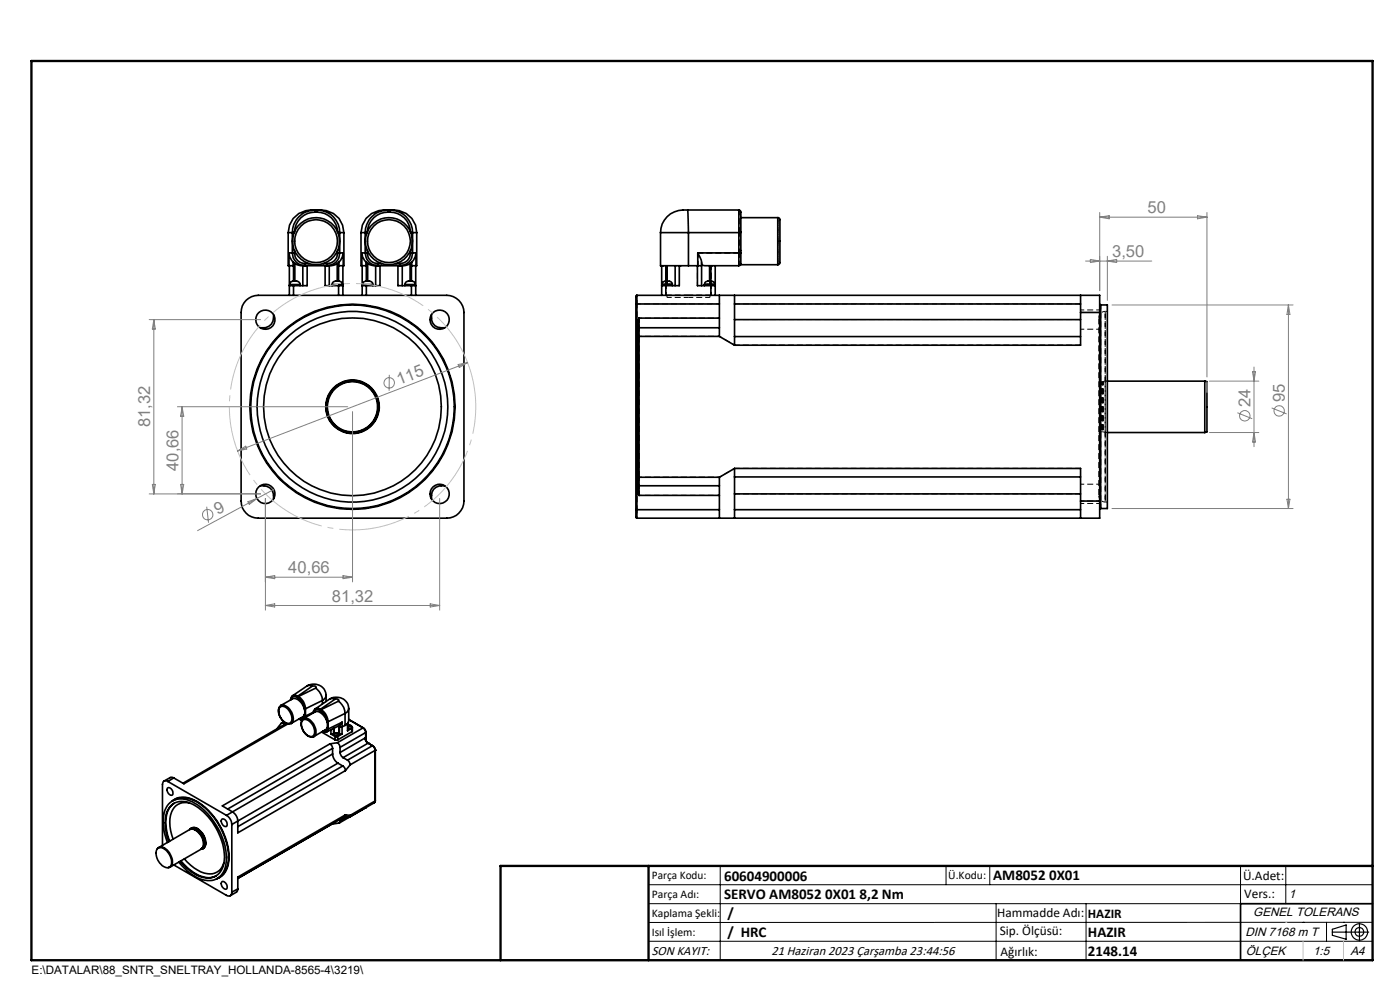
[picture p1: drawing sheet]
<svg xmlns="http://www.w3.org/2000/svg" width="297mm" height="210mm" viewBox="0 0 297 210" stroke-linecap="round" stroke-linejoin="round" font-family="sans-serif">
<g fill="none" stroke="#000" stroke-width=".35">
<path d="M61.1 49.3a4.8 4.8 0 0 1 4.8-4.8 6.4 6.4 0 0 1 6 1.8l.8 1.5 .3 1.5M61.1 49.3v7.1h.2M61.1 49.3h.9M61.3 53.6l.2 .9 .7 1.1M61.3 56.4h.9M61.3 53.6h.7M61.3 53.6v2.8M61.4 56.4v6.2M62 53.6a2.5 2.5 0 0 0 2.7 2.7v-.4M62 53.6h.5M62 49.3h.5M62 49.3v4.3"/>
<path d="M62.2 55.6l.3 .3M62.2 56.4l.1 3.2M62.2 55.6v.8M62.5 53.6a2.29 2.29 0 0 0 2.2 2.3M62.5 53.2v.4M62.5 55.9l1 .4 .7 .1M62.5 55.9v3.7M64.2 56.4h5.6M64.2 56.4v4.2M64.7 55.9h.8M65.2 56.4v4.2h-2.9M66.8 45v-.4a4.7 4.7 0 0 0-4.8 4.7"/>
<path d="M66.8 45a4.3 4.3 0 0 0-4.3 4.1M66.8 45h.5M67.3 45v-.4a4.7 4.7 0 0 1 4.8 4.7M67.3 45a4.3 4.3 0 0 1 4.3 4.1M68.5 55.9h.9M69 56.4v4.2h2.8M69.8 56.4v4.2M71.5 55.9l-.8 .4-.9 .1M71.5 55.9v3.7M71.6 53.6a2.23 2.23 0 0 1-2.2 2.3M71.6 49.3h.5M71.6 53.6h.5"/>
<path d="M71.6 53.2v.4M71.9 55.6l-.4 .3M71.9 56.4h.9M71.9 56.4l-.1 3.2M71.9 55.6v.8M72.1 53.6a2.5 2.5 0 0 1-2.7 2.7v-.4M72.1 49.3v4.3M72.1 49.3h.9M72.1 53.6h.7M72.7 56.4v6.2M72.8 53.6l-.2 .9-.7 1.1M72.8 53.6v2.8"/>
<path d="M73 49.3v7.1h-.2M76.6 49.3a4.8 4.8 0 0 1 4.8-4.8 6.4 6.4 0 0 1 6 1.8l.8 1.5 .2 1.5M76.6 49.3v7.1h.2M76.6 49.3h.9M76.8 53.6l.1 .9 .7 1.1M76.8 56.4h.8M76.8 53.6h.7M76.8 53.6v2.8M76.8 56.4v6.2M77.5 53.6a2.5 2.5 0 0 0 2.7 2.7v-.4M77.5 53.6h.4M77.5 49.3h.4"/>
<path d="M77.5 49.3v4.3M77.6 55.6l.4 .3M77.6 56.4l.1 3.2M77.6 55.6v.8M77.9 53.6a2.29 2.29 0 0 0 2.3 2.3M77.9 53.2v.4M78 55.9l1 .4 .7 .1M78 55.9v3.7M79.7 56.4h5.6M79.7 56.4v4.2M80.2 55.9h.8M80.6 56.4v4.2h-2.9"/>
<path d="M82.3 45a4.3 4.3 0 0 0-4.4 4.1M82.3 45v-.4a4.7 4.7 0 0 0-4.8 4.7M82.3 45h.5M82.8 45a4.3 4.3 0 0 1 4.3 4.1M82.8 45v-.4a4.7 4.7 0 0 1 4.7 4.7M84 55.9h.8M84.4 56.4v4.2h2.9M85.3 56.4v4.2M87 55.9l-.9 .4-.8 .1M87 55.9v3.7M87.1 53.6a2.29 2.29 0 0 1-2.3 2.3M87.1 49.3h.4"/>
<path d="M87.1 53.6h.4M87.1 53.2v.4M87.3 55.6l-.3 .3M87.3 56.4h1M87.3 56.4v3.2M87.3 55.6v.8M87.5 53.6a2.5 2.5 0 0 1-2.7 2.7v-.4M87.5 49.3h.9M87.5 53.6h.8M87.5 49.3v4.3M88.2 56.4v6.2M88.3 53.6l-.2 .9-.8 1.1"/>
<path d="M88.3 53.6v2.8M88.4 49.3v7.1h-.1M140.1 49.3v7.1h.3M140.1 49.3h6M140.4 56.4h3.7M140.4 56.4v6.2M141.3 56.4v3.2M141.5 59.6h-.4a.68 .68 0 0 0-.7 .8M141.5 59.6h.4a.68 .68 0 0 1 .7 .8M141.5 56.4v3.2M143.2 56.4v4.2M144.1 56.4h2"/>
<path d="M144.1 56.4v4.2h-2.8M145.9 44.5a5 5 0 0 0-5.8 4.8M145.9 44.5l.2 4.8M145.9 44.5h10.8M146.1 56.4h1.9M146.1 49.3h10.6M146.1 49.3v7.1M148 56.4v4.2h2.8M148 53.6l.8 1.6v.4v5M148 56.4h.8M148 53.6h8.7M148 53.6v2.8"/>
<path d="M148.8 55.9a.83 .83 0 0 0 1.1 .5h.6M150.5 59.6h-.1a.75 .75 0 0 0-1 .8M150.5 59.6h.4a.68 .68 0 0 1 .7 .8M150.5 56.4h6.2M150.5 56.4v3.2M150.8 56.4v3.2M151.7 56.4v6.2M156.7 44.5v4.8M156.7 44.5l.4 .2 .1 .3v8.6M156.7 53.6v2.8M156.7 53.6h.5M156.7 49.3h.5"/>
<path d="M156.7 49.3v4.3M157.2 53.6v2.3a.38 .38 0 0 1-.5 .5M157.2 46.2h7.8M157.2 56.2h7.8M165 46.2l.3 .1 .2 .2v9.3l-.5 .4M165 46.2v10M52.2 63.7a3.7 3.7 0 0 1 2.6-1.1h40a3.7 3.7 0 0 1 3.6 3.7v40a3.7 3.7 0 0 1-3.6 3.6h-40a3.6 3.6 0 0 1-3.6-3.6v-40a3.4 3.4 0 0 1 1-2.6zM58 66.8a2.29 2.29 0 0 1-2.7 2.7M61.4 60.6h.9M61.5 60.4a1.25 1.25 0 0 1 1.7-.7l.4 .4v.3M61.5 60.4h2.1M61.5 60.4v.2"/>
<path d="M62.3 60.6v2M63.6 60.4v.2M70.4 60.4a1.25 1.25 0 0 1 1.8-.7l.3 .3 .1 .4M70.4 60.4h2.2M70.4 60.4v.2M71.8 60.6h.9M71.8 60.6v2M72.6 60.4v.2M76.8 60.6h.9M76.9 60.4a1.25 1.25 0 0 1 1.8-.7l.3 .3 .1 .4M76.9 60.4h2.2M76.9 60.4v.2"/>
<path d="M77.7 60.6v2M79.1 60.4v.2M85.9 60.4a1.22 1.22 0 0 1 1.7-.7l.3 .2 .2 .5M85.9 60.4h2.2M85.9 60.4v.2M87.3 60.6h.9M87.3 60.6v2M88.1 60.4v.2M91.5 66.8a2.25 2.25 0 0 0 2.8 2.7M134.9 64.5h.2M134.9 64.5v43.6M135.1 62.6h98.2v3.7"/>
<path d="M135.1 62.6v1.9M135.1 62.6l-.2 .2v1.7M135.1 64.5v43.6M135.1 64.5h17.5M135.4 71.4h.2M135.4 69.8v1.6M135.4 68.9v.9M135.4 71.4v29.8M135.6 69.5v1.9M135.6 69.5l-.2 .3M135.6 67.5v2M135.6 67.5l-.2 1.4"/>
<path d="M135.6 67.5l-.5 1.4h.3M135.6 69.5h17M135.6 71.4v29.8M135.6 71.4h17M135.6 67.5h17M140.4 60.6h.9M140.4 60.4h2.2M140.4 60.4v.2M141.3 60.6v2M142.6 60.4v.2M149.4 60.4h2.2M149.4 60.4v.2"/>
<path d="M150.8 60.6h.9M150.8 60.6v2M151.6 60.4v.2M152.6 69.5v1.9M152.6 67.5v2M152.6 62.6v1.9M152.6 71.4l3.2 1.8M152.6 64.5v3M155.8 71.4v1.8M155.8 62.6v1.9M155.8 67.8v3.6M155.8 71.4h73.4"/>
<path d="M155.8 64.5v3.3M155.8 67.8h73.4M155.8 64.5h73.4M229.2 62.6v3.7M229.2 66.3v6.9h-73.4M229.2 66.3h4.1M233.3 64.5l.2 .2M233.3 66.3v40M233.5 64.7h1.4v43.2h-1.4M233.5 64.7v43.2M155.8 99.4v1.8M155.8 99.4h73.4v6.9"/>
<path d="M155.8 99.4l-3.2 1.8M234.9 91.7h20.7M234.9 80.8h20.7M255.6 80.8v10.9M255.6 80.8l.4 .2v10.6l-.4 .1M55.2 103a2.3 2.3 0 0 1 2.8 2.8M94.3 103a2.28 2.28 0 0 0-2.8 2.8M134.9 108.1h.2M134.9 108.1v1.7l.2 .1M135.1 108.1v1.8M135.1 108.1h17.5M135.4 102.8l.2 .2"/>
<path d="M135.4 101.2v1.6M135.4 101.2h.2M135.4 103.7l.2 1.4M135.4 102.8v.9M135.4 103.7h-.3l.5 1.4M135.6 101.2v1.8M135.6 103v2.1M135.6 103h17M135.6 101.2h17M135.6 105.1h17M152.6 101.2v1.8M152.6 108.1v1.8"/>
<path d="M152.6 103v2.1M152.6 105.1v3M155.8 108.1v1.8M155.8 101.2v3.6M155.8 101.2h73.4M155.8 104.8v3.3M155.8 104.8h73.4M155.8 108.1h73.4M229.2 106.3v3.6M229.2 106.3h4.1M233.3 106.3v3.6h-98.2M233.5 107.9l-.2 .1"/>
<path d="M59.3 150.1a1.36 1.36 0 0 1 2 .6 2.04 2.04 0 0 1 .2 2.7 2.15 2.15 0 0 1-2.3-1.9l-.1-.9zM59.6 149.6a2.06 2.06 0 0 0 .1 2.9 1.8 1.8 0 0 0 2.1 .9M59.6 149.6l2.4-1.3a2.07 2.07 0 0 1 2.4 1.6l.1 .3M59.6 149.6a2.37 2.37 0 0 1 2.5 2.2l.1 .9-.4 .7M60.1 153.4h-.4l-1 1.2M60.1 153.4l.4 .2M60.2 153.1l-.5 .3M60.4 153.3l-.3 .1M60.7 153.4l-21.9 12.7M61.1 153.6l-22.1 12.7-2.1-1.3M61.8 153.4h.1M62.1 147.6l-.5 .9"/>
<path d="M62.1 147.6l.5-.1 .6 .2M63 147.9a.8 .8 0 0 0-.8-.2 .8 .8 0 0 0-.5 .7M63 147.9l.2 .1M63.2 148a3.2 3.2 0 0 1 1.3 2.2M63.2 147.7l-.2 .2M63.2 147.7h.1M63.3 147.7l.2 .2a3.2 3.2 0 0 1 1.3 2.4M63.3 147.7l-.1 .3M63.4 152.5l.6 .4M63.7 152.3l.2 .1M63.8 152.3h.1M63.8 152.3l.1 .1"/>
<path d="M63.9 152.4l.4 .1M64.2 152.9a1.35 1.35 0 0 1 1.9 .6 2.05 2.05 0 0 1 .3 2.7 2.15 2.15 0 0 1-2.4-1.9l-.1-.7zM64.3 152.5a2.27 2.27 0 0 0 .4 3.1 1.63 1.63 0 0 0 1.9 .6M64.4 152.4l2.4-1.4a2.2 2.2 0 0 1 2.4 1.7l.2 .3M64.4 152.4a2 2 0 0 1 2.3 1.5 1.94 1.94 0 0 1-.1 2.3M64.4 152.4l-.1 .1M64.5 151.7l-.2 .3-2.5 1.4M64.5 150.2l.2 .7-.2 .8M64.5 150.2l.3 .1M64.5 151.9h.3M64.5 151.9v.2l-.3 .3-.4-.1M64.5 151.7v.2"/>
<path d="M64.8 150.3v1.6M64.8 151.9l-.1 .3M65.1 145.5l-3 2.1M65.2 145.5l.2-.1 .9 .1M65.2 145.5a2.61 2.61 0 0 1 4 2M66.3 145.5l.6 .1 .2 .2-.1 .2M66.3 145.5l-3.1 2.2M66.5 151.1l-1.7 .8M66.9 150.4l-.4 .4-.1 .4M66.9 150.4l.5-.2 .6 .3M67 146a3.3 3.3 0 0 1 1.4 2.6M67 146l-3.7 1.7"/>
<path d="M67.8 150.7a.81 .81 0 0 0-1.3 .5M67.8 150.7l.2 .1M68 150.8a3.1 3.1 0 0 1 1.4 2.2M68 150.5l-.2 .2M68 150.5h.1M68.1 150.5a3.2 3.2 0 0 1 1.5 2.6M68.1 150.5l-.1 .3M68.2 155.3l2.9 1.6M68.4 148.6l-3.6 1.7M68.4 148.6v.7M68.6 155.1h.1M68.7 155.1l.7 .1"/>
<path d="M69.2 147.5l-.1 .4-.7 .7M69.2 147.5v1.3M69.4 154.5l-.3 .3-2.5 1.4M69.4 153v1.5M69.4 153l.2 .1M69.4 154.6h.2M69.4 154.6l-.3 .5h-.5M69.4 154.5v.1M69.6 154.6v.4l-.2 .2M69.6 153.1v1.5M70 148.2a2.65 2.65 0 0 1 4 2.1M70 157.8l.4 .4 .2 .5"/>
<path d="M70 157.8l-22.8 13.1 2.1 1.3M70.2 155.7h.6M70.2 155.7l.9 .5M70.2 154.8v.9M70.6 159.9a2.45 2.45 0 0 0 1.1 2M70.6 158.7v1.2M70.6 158.7l-22.3 12.9M70.6 159.9l-21.3 12.3M70.8 154.5v1.2M70.9 155.6l-.1 .1M70.9 154.5v1.1M70.9 155.8a.48 .48 0 0 1 .5-.4 .48 .48 0 0 1 .5 .4"/>
<path d="M70.9 155.8a.48 .48 0 0 0 .5 .4 .48 .48 0 0 0 .5-.4M70.9 155.8a.54 .54 0 0 0 1 0M71 155.6h-.1M71 148.3l.7 .1 .2 .1-.1 .3M71 148.3l-.7-.1-.3 .1-3.1 2.1M71 148.3l-3 2.2M71.1 156.2h.5M71.1 156.9h.5M71.1 156.2v.7M71.6 157.5l.4 .5 .1 .5M71.6 157.5l-1.6 .3M71.6 156.2v.7"/>
<path d="M71.8 148.8a3.1 3.1 0 0 1 1.4 2.5M71.8 155.6h.1M71.8 148.8l-3.7 1.7M71.9 154v1.6M71.9 155.6l.1 .1M72 155.7h.6M72 154.2h.1M72 153.9l-2.6 1.3M72 153.9v1.8M72.1 159.6l.3 .7 .4 .4M72.1 158.5v1.1M72.6 153.2l-.6 .7"/>
<path d="M72.6 153.2v2.5M72.6 153.2l-3 1.4M72.6 155.7l-1 .5M73.2 153.9l-.7 .3h-.5M73.2 151.3l-3.6 1.8M73.2 151.3v2.6M73.7 153.6l-.5 .3M73.7 153.5v1.5M73.7 153.5v.1M73.8 153.3l-.1 .3M73.8 153.3l-.1 .2M73.9 153.9a.46 .46 0 0 1 .4-.1 .46 .46 0 0 1 .3 .4"/>
<path d="M73.9 153.3v1.5l-.2 .2M73.9 153.7l.2 .1M74 150.3v2.6l-.2 .4M74 150.3l-.3 .6-.5 .4M74 152.6l3.1 1.8M74 152.6l3 1.8M74.6 154.2v.3M74.6 154.2a.5 .5 0 0 1-.7 .3M74.6 154.2l-.2 .3-.5-.1M74.6 154.5v.7M74.6 154.5l-.9 .5M74.6 155.2l-3 1.7"/>
<path d="M74.8 154.3l-.2 .9M77 154.4l.4 .4 .2 .6M77 154.4h.1M77 154.4l-5.4 3.1M77.1 154.4l.4 .4 .1 .5M77.4 156.6l.4 .7 .3 .3M77.4 156.6l.2 .3M77.4 156.6a1.29 1.29 0 0 0 .7 1M77.4 156.6l-5.3 3M77.6 155.4l-5.5 3.1M77.6 155.4h.1M77.6 155.3v1.7"/>
<path d="M78.1 157.6h.1M78.1 157.6l-5.3 3.1M78.1 157.6l.9 .6M78.1 157.6l1 .6M79 158.2l.4 .4 .2 .6M79 158.2h.1M79 158.2l-5.3 3M79.1 158.2l.3 .4 .2 .5M79.6 159.2l-5.3 3M79.6 159.1h.1M79.6 159.1v.1M79.6 159.1v10.8"/>
<path d="M33.4 180a1.97 1.97 0 0 1 2.5 1.3 2.12 2.12 0 0 1 0 2.6 2.18 2.18 0 0 1-2.5-1.5 2.16 2.16 0 0 1 0-2.4zM33.7 179.8l6.6-3.8a2.6 2.6 0 0 1 2.7 2.1 1.68 1.68 0 0 1-.3 2M35.5 167.2a.94 .94 0 0 1 1 .4 .94 .94 0 0 1-.1 1.1 1.14 1.14 0 0 1-.9-1.5zM35.5 178.7a9.7 9.7 0 0 1-.3-7.2 3.7 3.7 0 0 1 5-1.6 14.1 14.1 0 0 1 7.5 9.4 7.6 7.6 0 0 1-.7 6.3 4.3 4.3 0 0 1-5.7 .3l-1.6-1.2-1.8-1.8M35.6 165.8a.69 .69 0 0 0-.8-.1 .69 .69 0 0 0-.3 .7v12.9M35.6 165.8l12.4 7.2M35.8 178.5a9 9 0 0 1-.2-6.7 3.5 3.5 0 0 1 4.9-1.3 13.3 13.3 0 0 1 7 12.4 3.6 3.6 0 0 1-5.4 2.9 11.3 11.3 0 0 1-3.9-3.1M36.5 169.9a4.5 4.5 0 0 1 5.3 .1 14.7 14.7 0 0 1 6.7 12.7 3.9 3.9 0 0 1-2.6 3.7M36.6 169.9a4.9 4.9 0 0 1 5.7 .6 14.9 14.9 0 0 1 6.2 11.9 4.4 4.4 0 0 1-2.4 4M36.9 165l-.7-.1-1.4 .8M36.9 165l-1.3 .8M36.9 170.4a4.8 4.8 0 0 0-1.7 4.6l.3 2.1 .5 1.3"/>
<path d="M40.2 170.3a3.3 3.3 0 0 0-4.1 3.3 9.9 9.9 0 0 0 .6 4.4M40.3 176a1.29 1.29 0 0 1 2.1 .2 3.2 3.2 0 0 1 1 3.5l-.7 .4M40.4 175.9a1.44 1.44 0 0 1 2.1 .4 3.1 3.1 0 0 1 .8 3.5l-.5 .3M40.5 175.9a1.92 1.92 0 0 1 2.2 1.2 2.19 2.19 0 0 1 .2 2.8M40.6 175.7a2 2 0 0 1 2.4 1.1 2.52 2.52 0 0 1 .1 3.2M40.6 175.9a1.91 1.91 0 0 1 2.2 1.1 2.21 2.21 0 0 1 .1 2.9M40.6 175.9a2.86 2.86 0 0 1 2.7 2.9l-.3 1.1M42.9 179.9h.1M47.1 173.7a.98 .98 0 0 1 1 .6 .98 .98 0 0 1-.2 1 1.06 1.06 0 0 1-.8-1.6zM48 173a2.42 2.42 0 0 1 1.2 1.9M49.2 174.9v14.4M49.3 172.2a2.42 2.42 0 0 1 1.1 2"/>
<path d="M49.3 172.2l-1.3 .8M50.4 174.2l-1.2 .7M71.7 161.9l1 .6M71.7 161.9l-21.3 12.3M71.9 174.6l-1.6 .2M72.1 174.2v.2l-.2 .2M72.1 173.8v.4M72.7 162.5l.4 .4 .2 .6M72.7 162.5l-22.3 12.9M72.8 160.7l.9 .5M73.3 172.9l-.2 .3-22.7 13.1 20-11.5M73.3 163.5l-22.9 13.2v-2.5"/>
<path d="M73.3 172.9l1 .1M73.3 172.9l-22.9 13.1v2.6M73.6 173.3l-1.5 .9M73.7 161.2l.4 .5 .2 .5M74.3 173l-.2 .3h-1M74.3 162.2l-1 1.3M77.4 171.4h.1M77.4 171.4l-5.4 3.2M79.4 170.3l-5.3 3M79.6 169.9h.1M79.6 169.9l-.2 .4M79.6 169.9l-5.3 3.1"/>
<path d="M33.4 180a1.3 1.3 0 0 1 2.1 .3 3 3 0 0 1 .8 3.4l-.6 .3M36.9 183.5l11.1 6.4a.69 .69 0 0 0 .9 .1 .69 .69 0 0 0 .3-.7M38.4 182.6a8.1 8.1 0 0 0 6.4 3.6l1.1-.4M39.1 182.2a7.4 7.4 0 0 0 6 3.1l.5-.1a2.99 2.99 0 0 0 1.9-2.2M42.7 180.1l-6.6 3.8M47 187.1a.87 .87 0 0 1 1.2 1 .47 .47 0 0 1-.4 .6 .47 .47 0 0 1-.5-.4l-.3-.7zM50.4 188.6l-.1 .6-1.4 .8M50.4 188.6l-1.2 .7M291.2 191.7h-28v12"/>
<circle cx="67" cy="51.2" r="5"/>
<circle cx="67.1" cy="51.1" r="4.5"/>
<circle cx="82.5" cy="51.2" r="5"/>
<circle cx="82.5" cy="51.1" r="4.5"/>
<circle cx="56.3" cy="67.8" r="2.04"/>
<circle cx="93.3" cy="67.8" r="2.04"/>
<circle cx="74.8" cy="86.3" r="18.9"/>
<circle cx="74.8" cy="86.3" r="5.4"/>
<circle cx="74.8" cy="86.3" r="20.2"/>
<circle cx="74.8" cy="86.3" r="5.7"/>
<circle cx="74.8" cy="86.3" r="5.3"/>
<circle cx="74.8" cy="86.3" r="21.8"/>
<circle cx="74.8" cy="86.3" r="5.6"/>
<circle cx="74.8" cy="86.3" r="21.6"/>
<circle cx="56.3" cy="104.8" r="2.04"/>
<circle cx="93.3" cy="104.8" r="2.04"/>
<circle cx="71.4" cy="155.6" r=".14"/>
<circle cx="74.2" cy="153.9" r=".14"/>
</g>
<path d="M135.1 68.8v34.9M141.5 63.1h4.6M146.1 62.6h-4.6M146.1 63.1h4.5M150.6 62.6h-4.5M233.5 86.3v-21.6M233.5 107.9v-21.6" fill="none" stroke="#000" stroke-width=".21" stroke-dasharray="1.3 .6" stroke-dashoffset=".3" stroke-linecap="butt"/>
<g fill="none" stroke="#000" stroke-width=".21" stroke-dasharray="1.3 .6" stroke-linecap="butt">
<path d="M146.1 49.3h10.7M156.8 49.3h-10.7M156.8 49.3h.4M156.8 53.6h.4M157.2 53.6h-.4M157.2 49.3h-.4M134.9 64.5h.2M135.4 68.8h-.3M135.4 71.3h.2M141.5 62.6v.5M150.6 63.1v-.5M234.9 66h-.4"/>
<path d="M233.1 92h.2M233.3 80.6h-.2M233.3 91.9l.3-.3M233.6 81l-.3-.3M233.6 91.6h.3M233.9 91.6h.1M233.9 81h-.3M234 91.6l.5 .1M234 80.9l-.1 .1M234.5 91.7h.4M234.5 80.8l-.5 .1M234.5 80.8v-14.7v40.4v-14.8"/>
<path d="M234.9 80.8h-.4M134.9 108.1h.2M135.1 103.7h.3M135.6 101.2h-.2M135.6 101.2v-29.9M234.5 106.5h.4"/>
</g>
<path d="M148 53.6v2.8M148 56.4v-2.8M156.7 44.5l.1 4.8M156.7 56.4l.1-2.8M156.8 53.6l-.1 2.8M156.8 49.3l-.1-4.8M165 51.1v-5v10v-5" fill="none" stroke="#000" stroke-width=".21" stroke-dasharray="1.3 .6" stroke-dashoffset=".2" stroke-linecap="butt"/>
<g fill="none" stroke="#000" stroke-width=".21" stroke-dasharray="1.3 .6" stroke-dashoffset=".4" stroke-linecap="butt">
<path d="M141.3 56.4v4.2M141.6 56.4v4.2M144.1 56.4v4.2M150.6 56.4v4.2M150.8 56.4v4.2M156.8 53.6v-4.3M156.8 49.3v4.3M165 46.1v10M135.1 64.5v4.3M141.3 60.6v-4.2M141.6 60.3h-1.1h2.1h-1M141.6 60.6v-4.2"/>
<path d="M144.1 60.6v-4.2M148 60.6v-4.2M150.6 60.6v-4.2M150.6 60.3h-1.1h2.1h-1M150.8 60.6v-4.2M135.1 108.1v-4.4"/>
</g>
<path d="M156.8 53.6h-8.8M155.8 73.2h73.4M229.2 64.5h-73.4M229.2 67.8h-73.4M229.2 99.3h-73.4M155.8 108.1h73.4M155.8 104.8h73.4" fill="none" stroke="#000" stroke-width=".21" stroke-dasharray="1.3 .6" stroke-dashoffset=".1" stroke-linecap="butt"/>
<path d="M135.6 67.5v2M141.3 62.6v-2M141.3 60.6v2M150.8 60.6v2M135.6 103v2.1" fill="none" stroke="#000" stroke-width=".21" stroke-dasharray="1.3 .6" stroke-dashoffset=".6" stroke-linecap="butt"/>
<g fill="none" stroke="#000" stroke-width=".21" stroke-dasharray="1.3 .6" stroke-dashoffset=".5" stroke-linecap="butt">
<path d="M146.1 49.3h-5.9h5.9M146.1 49.3h-6M150.6 59.6v1M150.8 59.6v1M140.5 60.3h2.1M141.3 60.6v-1M141.6 60.6v-1M149.5 60.3h2.1M152.6 64.5h-17.5M229.2 66.3h4.1M229.2 69.8h4.1M233.3 65.7h-4.1"/>
<path d="M234.5 66a1.36 1.36 0 0 0-1.4 1.4M233.6 81v10.6v-10.6M233.9 81v10.6v-10.6M234 80.9v10.7v-10.7M135.1 108.1h17.5M229.2 106.3h4.1M229.2 106.8h4.1M233.1 105.1a1.36 1.36 0 0 0 1.4 1.4M233.3 102.7h-4.1"/>
</g>
<path d="M233.1 67.4v37.7M234.5 91.7v-10.9" fill="none" stroke="#000" stroke-width=".21" stroke-dasharray="1.3 .6" stroke-dashoffset="-.1" stroke-linecap="butt"/>
<path d="M135.6 67.5l-.5 1.3M135.6 71.3h17M152.6 71.3l3.2 1.9M152.6 67.5h-17M135.1 103.7l.5 1.4M135.6 105.1h17M152.6 101.2l3.2-1.9M152.6 101.2h-17" fill="none" stroke="#000" stroke-width=".21" stroke-dasharray="1.3 .6" stroke-dashoffset=".7" stroke-linecap="butt"/>
<path d="M135.1 62.6v1.9M135.6 71.3v-1.8M135.1 109.9v-1.8M135.6 103v-1.8" fill="none" stroke="#000" stroke-width=".21" stroke-dasharray="1.3 .6" stroke-dashoffset=".9" stroke-linecap="butt"/>
<g fill="none" stroke="#808080" stroke-width=".21">
<path d="M230.3 55.4h14M231.3 55l2 .4-2 .3zM233.3 45.1v16.6M233.3 46.1h22.7M233.3 46.1l2-.4v.7zM234.9 54.4v9.3M234.9 55.4l2-.4v.7zM254 45.7l2 .4-2 .3zM256 45.1v34.9M31.6 67.8h23.7M32.6 67.8v37M32.6 67.8l.3 2h-.6z"/>
<path d="M82.6 79.5l-.1 3.4M97.2 77.3l2-.4-1.8 1.1zM99.2 76.9l-48.8 18.8M235.9 64.7h38.4M265.7 78.8h.6l-.3 2zM266 77.8v16.9M273.3 64.7v43.2M273.3 64.7l.3 2h-.6zM37.6 86.3h36.2M38.6 86.3v18.5M38.6 86.3l.4 2h-.7zM50.4 95.7l1.7-1.1 .3 .6z"/>
<path d="M74.8 87.3v36.1M256.6 80.8h10.5M256.6 91.7h10.5M262.5 87.6l3.1 1.2M266 91.7l.3 2.1h-.6zM269.8 86.5l3.1 1.3M32.3 102.8h.6l-.3 2zM38.3 102.8h.7l-.4 2zM43.9 107.5l.3 3.4M52.6 106.4l1.9-.6-1.6 1.2zM54.5 105.8l-12.6 6.8M55.3 104.8h-23.7"/>
<path d="M56.3 105.8v23.6M58.1 103.8l-3.6 2M93.3 105.8v23.6M235.9 107.9h38.4M273 105.9h.6l-.3 2zM56.3 122.4h18.5M56.3 122.4l2-.3v.7zM56.3 128.4l2-.3v.7zM56.3 128.4h37M72.8 122.1l2 .3-2 .4zM91.3 128.1l2 .3-2 .4z"/>
<circle cx="82.6" cy="81.2" r="1.11"/>
<circle cx="264.1" cy="88.2" r="1.11"/>
<circle cx="271.4" cy="87.2" r="1.1"/>
<circle cx="44" cy="109.2" r="1.1"/>
</g>
<g fill="none" stroke="#000" stroke-width=".25">
<path d="M282.6 197.7h7.8M282.6 197.1l3-.9v3l-3-.8zM288.4 195.8v3.8M106.2 203.7h185"/>
<circle cx="288.4" cy="197.7" r="1.74"/>
<circle cx="288.4" cy="197.7" r=".93"/>
</g>
<path d="M99.8 78.6a26.1 26.1 0 0 0-43.8-10.5 26.1 26.1 0 0 0 12 43.4 26.1 26.1 0 0 0 32.2-31.5l-.4-1.4" fill="none" stroke="#c0c0c0" stroke-width=".21" stroke-dasharray="15.2 1.3 1.3 1.3" stroke-dashoffset="1.7" stroke-linecap="butt"/>
<path d="M256.1 80.9v2.4" fill="none" stroke="#c0c0c0" stroke-width=".21" stroke-dasharray="15.2 1.3 1.3 1.3" stroke-linecap="butt"/>
<g fill="none" stroke="#000" stroke-width=".21">
<path d="M137.6 187.7h153.6M137.6 191.7h153.6M137.6 199.7h153.6M152.8 183.7v20M200.7 183.7v4M210 183.7v4M211.3 191.7v12M230.4 191.7v12M263.2 183.7v20M272.8 183.7v8M276.4 195.6h.1M281.4 195.6v4.1"/>
<path d="M285 195.6h.1M291.2 195.6l-153.6 .1"/>
</g>
<path d="M6.7 12.9h284.5v190.8h-284.5zM137.6 183.7v20M291.2 183.7h-185v20" fill="none" stroke="#000" stroke-width=".5"/>
<path d="M276.4 199.7v4M285 199.7v4" fill="none" stroke="#c0c0c0" stroke-width=".21"/>
<path d="M272.8 195.6h.1" fill="none" stroke="#c0c0c0" stroke-width=".25"/>
<g font-size="3.5" fill="#808080">
<text x="243.4" y="45.3">50</text>
<text x="235.9" y="54.6">3,50</text>
<text x="84.7" y="81.6" transform="rotate(-21 84.7 81.6)">115</text>
<text x="265.3" y="86.4" transform="rotate(-90 265.3 86.4)">24</text>
<text x="272.6" y="85.3" transform="rotate(-90 272.6 85.3)">95</text>
<text x="31.9" y="90.7" transform="rotate(-90 31.9 90.7)">81,32</text>
<text x="37.9" y="99.9" transform="rotate(-90 37.9 99.9)">40,66</text>
<text x="46.2" y="109.3" transform="rotate(-28 46.2 109.3)">9</text>
<text x="61.2" y="121.6">40,66</text>
<text x="70.4" y="127.6">81,32</text>
</g>
<g font-size="3.2">
<text x="153.6" y="186.8">60604900006</text>
<text x="153.6" y="190.8">SERVO AM8052 0X01 8,2 Nm</text>
<text x="210.7" y="186.6">AM8052 0X01</text>
<text x="154.3" y="194.8">/</text>
<text x="154.3" y="198.8">/ HRC</text>
<text x="230.8" y="198.7">HAZIR</text>
<text x="230.8" y="202.8">2148.14</text>
</g>
<g font-size="2.8">
<text x="263.7" y="186.7">Ü.Adet:</text>
<text x="263.9" y="190.5">Vers.:</text>
<text x="211.5" y="194.5">Hammadde Adı:</text>
<text x="230.8" y="194.7">HAZIR</text>
<text x="138.3" y="202.6">SON KAYIT:</text>
<text x="163.6" y="202.6">21 Haziran 2023 Çarşamba 23:44:56</text>
<text x="212.1" y="198.4">Sip. Ölçüsü:</text>
<text x="212.2" y="202.7">Ağırlık:</text>
</g>
<g font-size="2.6">
<text x="273.4" y="190.4">1</text>
<text x="265.9" y="194.4">GENEL TOLERANS</text>
<text x="264.2" y="198.5">DIN 7168 m T</text>
<text x="264.3" y="202.6">ÖLÇEK</text>
<text x="278.5" y="202.6">1:5</text>
<text x="286.5" y="202.6">A4</text>
</g>
<g font-size="2.5">
<text x="138.3" y="186.4">Parça Kodu:</text>
<text x="138.3" y="190.5">Parça Adı:</text>
<text x="201.2" y="186.5">Ü.Kodu:</text>
<text x="138.3" y="194.5">Kaplama Şekli:</text>
<text x="138.3" y="198.6">Isıl İşlem:</text>
<text x="6.7" y="206.7">E:\DATALAR\88_SNTR_SNELTRAY_HOLLANDA-8565-4\3219\</text>
</g>
</svg>
